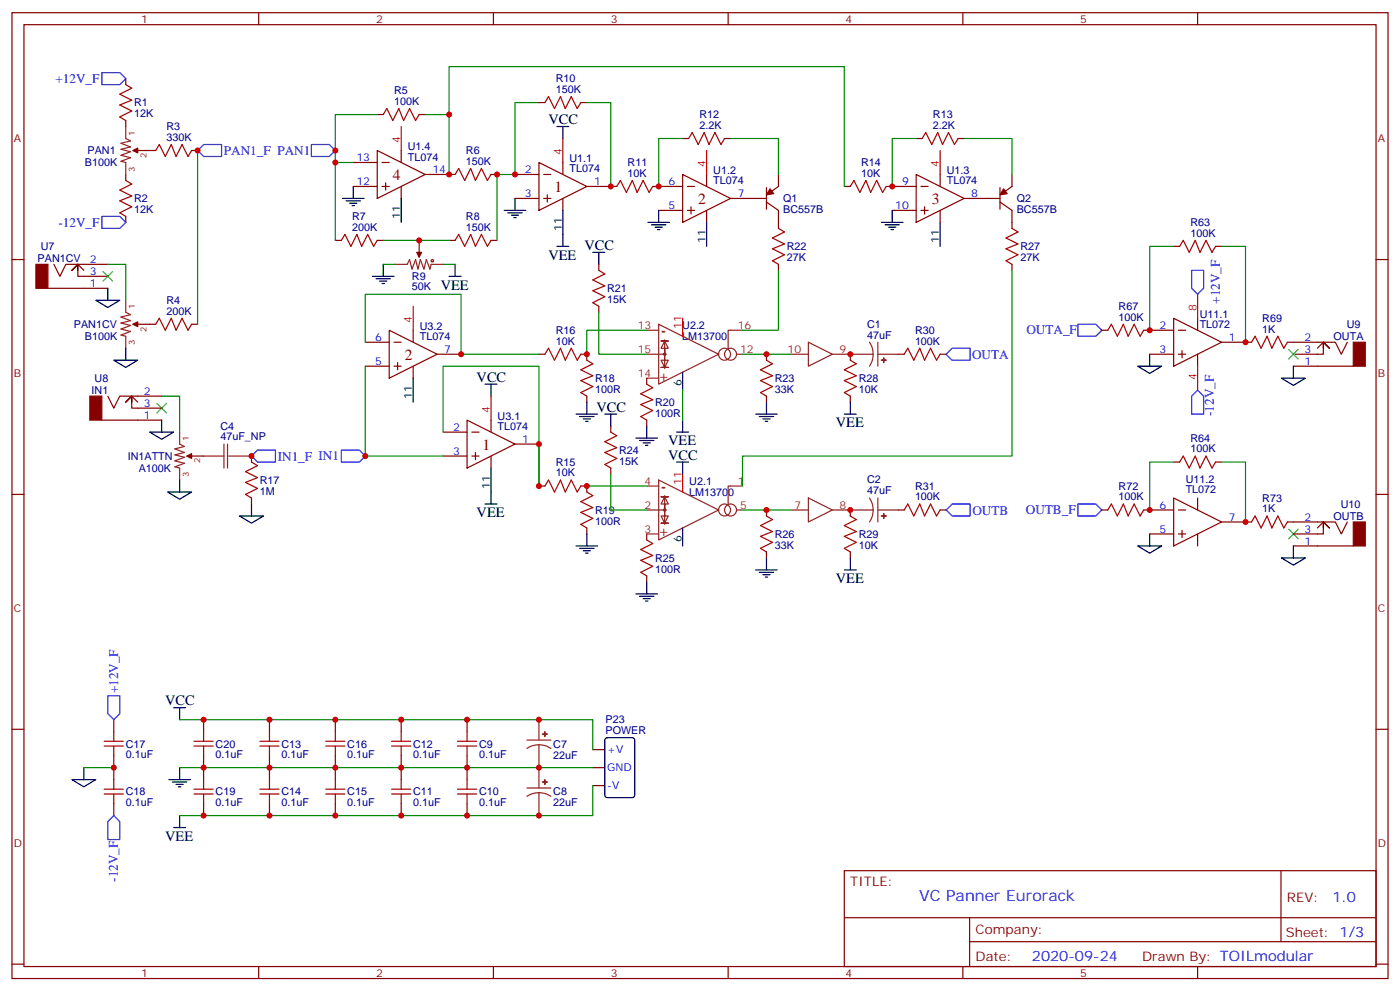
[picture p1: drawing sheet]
<svg xmlns="http://www.w3.org/2000/svg" width="412mm" height="292mm" viewBox="0 0 412 292" stroke-linecap="round" stroke-linejoin="round" font-family="sans-serif">
<g fill="none" stroke="#870000" stroke-width=".35">
<path d="M3.5 3.7h405.4v284.4h-405.4zM7.1 7.3h398.2v277.3h-398.2zM76.2 3.7v3.6M145.3 3.7v3.6M214.5 3.7v3.6M283.6 3.7v3.6M352.8 3.7v3.6M37 23.1v1.8M37 35.5v1.8M111.1 33.7h1.8M123.5 33.7h1.7M158.7 30.2h1.8"/>
<path d="M171.1 30.2h1.8M37 51.4v1.7M40.6 44.3h5.3M56.4 44.3h1.8M104.1 54.9h7M104.1 47.8h7M111.1 44.3l14.1 7.1-14.1 7zM112.5 54.9h2.2M112.5 47.8h2.2M113.6 53.8v2.2M118.2 44.3v3.5M118.2 54.9v3.5"/>
<path d="M125.2 51.4h8.9M144.6 51.4h1.8M151.7 51.4h7M151.7 58.4h7M158.7 47.8l14.2 7.1-14.2 7zM160.2 51.4h2.1M160.2 58.4h2.1M161.2 57.4v2.1M165.8 47.8v3.6M165.8 58.4v3.5M172.9 54.9h8.8M192.3 54.9h8.8"/>
<path d="M201.1 51.4l14.1 7-14.1 7.1zM201.1 40.8h1.7M202.5 54.9h2.1M208.1 51.4v3.5M213.4 40.8h1.8M215.2 58.4h10.6M225.8 59.5l3.5 2.4v5.3M225.8 55.2v6.4M229.3 51.4v3.5l-2.5 1.8M248.7 54.9h1.8M261.1 54.9h8.8M269.9 51.4l14.1 7-14.1 7.1z"/>
<path d="M269.9 40.8h1.7M271.3 54.9h2.1M276.9 51.4v3.5M282.2 40.8h1.8M284 58.4h10.6M294.6 59.5l3.5 2.4v5.3M294.6 55.2v6.4M298.1 51.4v3.5l-2.5 1.8M3.5 76.4h3.6M15.9 77.8l1.7 3.6 1.8-3.6h12.3M24.7 79.6l-1.8-1.8-1.7 1.8 1.7-1.8v3.6h8.8M37 63.7v1.8"/>
<path d="M98.8 70.8h1.7M111.1 70.8h1.8M123.5 70.8v3.5M132.3 70.8h1.8M144.6 70.8h1.8M176.4 77.8v1.8M194 61.9h7.1M202.5 61.9h2.1M203.6 60.9v2.1M208.1 61.9v3.6M229.3 77.8v1.8M262.8 61.9h7.1"/>
<path d="M271.3 61.9h2.1M272.3 60.9v2.1M276.9 61.9v3.6M298.1 77.8v1.8M345.7 72.5h1.8M358.1 72.5h1.7M405.3 76.4h3.6M14.1 84.9h17.6M40.6 95.5h5.3M56.4 95.5h1.8M114.7 97.2l14.1 7.1-14.1 7zM121.7 97.2v3.6"/>
<path d="M176.4 90.2v1.7M324.6 97.2h1.7M336.9 97.2h8.8M345.7 93.7l14.1 7.1-14.1 7zM347.1 97.2h2.1M352.8 93.7v3.5M31.7 116.6l1.8 3.6 1.8-3.6h12.3M40.6 118.4l-1.8-1.8-1.8 1.8 1.8-1.8v3.6h8.8M107.6 100.8h7.1M107.6 107.8h7.1M116.1 100.8h2.1M116.1 107.8h2.1"/>
<path d="M117.1 106.8v2.1M121.7 107.8v3.5M128.8 104.3h7M158.7 104.3h1.8M171.1 104.3h1.8v1.7M172.9 116.6v1.8M190.5 111.3v1.8M225.8 104.3v1.7M225.8 116.6v1.8M250.5 104.3v1.7M250.5 116.6v1.8M264.6 104.3h1.7"/>
<path d="M276.9 104.3h1.8M338.7 104.3h7M347.1 104.3h2.1M348.2 103.2v2.1M352.8 104.3v3.5M359.8 100.8h8.9M379.2 100.8h14.1l1.8 3.5 1.8-3.5M381 107.8h17.6M388.1 102.5l1.7-1.7 1.8 1.7-1.8-1.7v3.5h-8.8M30 123.7h17.6M56.4 134.3h3.6M74.1 134.3v1.7"/>
<path d="M130.5 127.2h7.1M130.5 134.3h7.1M137.6 123.7l14.1 7-14.1 7.1zM139 127.2h2.1M139 134.3h2.1M140.1 133.2v2.1M144.6 123.7v3.5M144.6 134.3v3.5M151.7 130.7h7M179.9 125.4v1.8M179.9 137.8v1.8M190.5 123.7v1.7"/>
<path d="M345.7 136h1.8M358.1 136h1.7M3.5 145.6h3.6M74.1 146.6v1.8M158.7 143.1h1.8M171.1 143.1h1.8v1.8M172.9 155.4v1.8M190.5 157.2v1.8M225.8 150.1v1.8M250.5 150.1v1.8M264.6 150.1h1.7M276.9 150.1h1.8"/>
<path d="M324.6 150.1h1.7M336.9 150.1h8.8M338.7 157.2h7M345.7 146.6l14.1 7.1-14.1 7zM347.1 150.1h2.1M347.1 157.2h2.1M348.2 156.1v2.2M352.8 146.6v3.5M352.8 157.2v3.5M359.8 153.7h8.9M379.2 153.7h14.1l1.8 3.5 1.8-3.5M388.1 155.4l1.7-1.7 1.8 1.7-1.8-1.7v3.5h-8.8"/>
<path d="M405.3 145.6h3.6M190.5 169.5v1.8M225.8 162.5v1.8M250.5 162.5v1.8M381 160.7h17.6M3.5 214.7h3.6M33.5 211.9v3.5M60 211.9v3.5M79.4 211.9v3.5M98.8 211.9v3.5M118.2 211.9v3.5M137.6 211.9v3.5"/>
<path d="M405.3 214.7h3.6M33.5 222.5v7M33.5 236.6v3.5M60 222.5v7M60 236.6v3.5M79.4 222.5v7M79.4 236.6v3.5M98.8 222.5v7M98.8 236.6v3.5M118.2 222.5v7M118.2 236.6v3.5M137.6 222.5v7"/>
<path d="M137.6 236.6v3.5M174.6 220.7h3.6M174.6 226h3.6M174.6 231.3h3.6M248.7 256.3h156.6v28.3h-156.6zM377.3 256.4v20.8M248.7 270.2h156.5M285.6 277.2h119.6M285.6 270.2v14.1M3.5 283.8h3.6M76.2 284.6v3.5M145.3 284.6v3.5"/>
<path d="M214.5 284.6v3.5M283.6 284.6v3.5M352.8 284.6v3.5M405.3 283.8h3.6"/>
</g>
<g fill="none" stroke="#a10000" stroke-width=".35">
<path d="M37 24.9l1.8 1.1-3.5 1.7 3.5 1.8-3.5 1.4 3.5 1.8-3.5 1.7 1.7 1.1M112.9 33.7l1-1.7 1.8 3.5 1.8-3.5 1.4 3.5 1.7-3.5 1.8 3.5 1.1-1.8M160.5 30.2l1.1-1.8 1.7 3.6 1.8-3.6 1.4 3.6 1.8-3.6 1.7 3.6 1.1-1.8M37 53.1l1.8 1.1-3.5 1.8 3.5 1.7-3.5 1.4 3.5 1.8-3.5 1.8 1.7 1M45.9 44.3l1-1.8 1.8 3.6 1.7-3.6 1.5 3.6 1.7-3.6 1.8 3.6 1-1.8M134.1 51.4l1-1.8 1.8 3.5 1.7-3.5 1.5 3.5 1.7-3.5 1.8 3.5 1-1.7M181.7 54.9l1-1.8 1.8 3.6 1.8-3.6 1.4 3.6 1.7-3.6 1.8 3.6 1.1-1.8M202.8 40.8l1.1-1.8 1.8 3.5 1.7-3.5 1.4 3.5 1.8-3.5 1.8 3.5 1-1.7M250.5 54.9l1-1.8 1.8 3.6 1.8-3.6 1.4 3.6 1.7-3.6 1.8 3.6 1.1-1.8M271.6 40.8l1.1-1.8 1.8 3.5 1.7-3.5 1.4 3.5 1.8-3.5 1.8 3.5 1-1.7M100.5 70.8l1.1-1.8 1.8 3.5 1.7-3.5 1.4 3.5 1.8-3.5 1.8 3.5 1-1.7M134.1 70.8l1-1.8 1.8 3.5 1.7-3.5 1.5 3.5 1.7-3.5 1.8 3.5 1-1.7"/>
<path d="M176.4 79.6l1.8 1-3.6 1.8 3.6 1.8-3.6 1.4 3.6 1.7-3.6 1.8 1.8 1.1M229.3 67.2l1.8 1.1-3.6 1.8 3.6 1.7-3.6 1.4 3.6 1.8-3.6 1.8 1.8 1M298.1 67.2l1.8 1.1-3.6 1.8 3.6 1.7-3.6 1.4 3.6 1.8-3.6 1.8 1.8 1M347.5 72.5l1-1.7 1.8 3.5 1.8-3.5 1.4 3.5 1.7-3.5 1.8 3.5 1.1-1.8M45.9 95.5l1-1.8 1.8 3.5 1.7-3.5 1.5 3.5 1.7-3.5 1.8 3.5 1-1.7M326.3 97.2l1.1-1.7 1.7 3.5 1.8-3.5 1.4 3.5 1.8-3.5 1.7 3.5 1.1-1.8M160.5 104.3l1.1-1.8 1.7 3.5 1.8-3.5 1.4 3.5 1.8-3.5 1.7 3.5 1.1-1.7M172.9 106l1.7 1.1-3.5 1.8 3.5 1.7-3.5 1.4 3.5 1.8-3.5 1.8 1.8 1M190.5 113.1l1.8 1.1-3.6 1.7 3.6 1.8-3.6 1.4 3.6 1.8-3.6 1.7 1.8 1.1M225.8 106l1.7 1.1-3.5 1.8 3.5 1.7-3.5 1.4 3.5 1.8-3.5 1.8 1.8 1M250.5 106l1.7 1.1-3.5 1.8 3.5 1.7-3.5 1.4 3.5 1.8-3.5 1.8 1.8 1M266.3 104.3l1.1-1.8 1.8 3.5 1.7-3.5 1.4 3.5 1.8-3.5 1.8 3.5 1-1.7"/>
<path d="M368.7 100.8l1-1.8 1.8 3.5 1.7-3.5 1.4 3.5 1.8-3.5 1.8 3.5 1-1.7M74.1 136l1.7 1.1-3.5 1.8 3.5 1.7-3.5 1.4 3.5 1.8-3.5 1.8 1.8 1M179.9 127.2l1.8 1.1-3.5 1.7 3.5 1.8-3.5 1.4 3.5 1.8-3.5 1.7 1.7 1.1M347.5 136l1-1.7 1.8 3.5 1.8-3.5 1.4 3.5 1.7-3.5 1.8 3.5 1.1-1.8M160.5 143.1l1.1-1.8 1.7 3.6 1.8-3.6 1.4 3.6 1.8-3.6 1.7 3.6 1.1-1.8M172.9 144.9l1.7 1-3.5 1.8 3.5 1.7-3.5 1.4 3.5 1.8-3.5 1.8 1.8 1M190.5 159l1.8 1-3.6 1.8 3.6 1.7-3.6 1.5 3.6 1.7-3.6 1.8 1.8 1M225.8 151.9l1.7 1.1-3.5 1.7 3.5 1.8-3.5 1.4 3.5 1.8-3.5 1.7 1.8 1.1M250.5 151.9l1.7 1.1-3.5 1.7 3.5 1.8-3.5 1.4 3.5 1.8-3.5 1.7 1.8 1.1M266.3 150.1l1.1-1.7 1.8 3.5 1.7-3.5 1.4 3.5 1.8-3.5 1.8 3.5 1-1.8M326.3 150.1l1.1-1.7 1.7 3.5 1.8-3.5 1.4 3.5 1.8-3.5 1.7 3.5 1.1-1.8M368.7 153.7l1-1.8 1.8 3.5 1.7-3.5 1.4 3.5 1.8-3.5 1.8 3.5 1-1.7"/>
<path d="M30.7 218.2h5.6M30.7 219.6h5.6M33.5 215.4v2.8M33.5 219.6v2.9M57.1 218.2h5.7M57.1 219.6h5.7M60 215.4v2.8M60 219.6v2.9M76.6 218.2h5.6M76.6 219.6h5.6M79.4 215.4v2.8M79.4 219.6v2.9"/>
<path d="M96 218.2h5.6M96 219.6h5.6M98.8 215.4v2.8M98.8 219.6v2.9M115.4 218.2h5.6M115.4 219.6h5.6M118.2 215.4v2.8M118.2 219.6v2.9M134.8 218.2h5.6M134.8 219.6h5.6M137.6 215.4v2.8M137.6 219.6v2.9"/>
<path d="M30.7 232.3h5.6M30.7 233.8h5.6M33.5 229.5v2.8M33.5 233.8v2.8M57.1 232.3h5.7M57.1 233.8h5.7M60 229.5v2.8M60 233.8v2.8M76.6 232.3h5.6M76.6 233.8h5.6M79.4 229.5v2.8M79.4 233.8v2.8"/>
<path d="M96 232.3h5.6M96 233.8h5.6M98.8 229.5v2.8M98.8 233.8v2.8M115.4 232.3h5.6M115.4 233.8h5.6M118.2 229.5v2.8M118.2 233.8v2.8M134.8 232.3h5.6M134.8 233.8h5.6M137.6 229.5v2.8M137.6 233.8v2.8"/>
<circle cx="127.4" cy="76.8" r=".35"/>
</g>
<path d="M118.2 37.3v7M165.8 40.8v7M208.1 44.3v7.1M276.9 44.3v7.1M121.7 90.2v7M201.1 93.7v5.3M352.8 86.6v7.1M144.6 116.6v7.1M352.8 107.8v7.1M201.1 139.6v5.3" fill="none" stroke="#f00" stroke-width=".35"/>
<g fill="none" stroke="#000" stroke-width=".35">
<path d="M164 37.3h3.6M165.8 37.3v3.5M100.9 58.4h6.3M102 59.1h4.2M103 59.8h2.1M104.1 54.9v3.5M118.2 58.4v7.1M151.7 58.4v3.5M22.9 77.8v1.8M103.7 60.5h.7M112.9 77.8v3.6M134.1 77.8v3.6"/>
<path d="M148.5 61.9h6.4M149.6 62.7h4.2M150.6 63.4h2.2M151.3 64.1h.7M164 72.5h3.6M165.8 61.9v10.6M174.6 74.3h3.6M176.4 74.3v3.5M190.9 65.5h6.3M191.9 66.2h4.2M193 66.9h2.1M193.7 67.6h.7"/>
<path d="M194 61.9v3.6M208.1 65.5v7M259.6 65.5h6.4M260.7 66.2h4.2M261.8 66.9h2.1M262.5 67.6h.7M262.8 61.9v3.6M276.9 65.5v7M28.2 88.4h7.1l-3.6 2.1zM31.7 84.9v3.5M109.7 81.4h6.4M110.8 82.1h4.2"/>
<path d="M111.8 82.8h2.1M112.5 83.5h.7M132.3 81.4h3.5M33.5 106h7.1l-3.6 2.2zM37 102.5v3.5M38.8 116.6v1.8M121.7 111.3v7.1M142.9 113.1h3.5M144.6 113.1v3.5M172.9 118.4v3.5M201.1 109.6v5.3M225.8 118.4v3.5"/>
<path d="M250.5 118.4v3.5M335.1 107.8h7.1l-3.5 2.1zM338.7 104.3v3.5M377.5 111.3h7l-3.5 2.2zM381 107.8v3.5M389.8 100.8v1.7M44.1 127.2h7.1l-3.6 2.1zM47.6 123.7v3.5M144.6 137.8v10.6M169.7 121.9h6.3M170.7 122.6h4.3M171.8 123.3h2.1"/>
<path d="M172.5 124h.7M178.2 121.9h3.5M179.9 121.9v3.5M187.3 129h6.4M188.4 129.7h4.2M189.4 130.4h2.2M190.1 131.1h.8M190.5 125.4v3.6M199.3 136h3.5M199.3 127.2h3.5M201.1 123.7v3.5M201.1 136v3.6"/>
<path d="M222.6 121.9h6.4M223.7 122.6h4.2M224.7 123.3h2.1M225.4 124h.7M248.7 121.9h3.5M49.4 144.9h7l-3.5 2.1zM52.9 141.3v3.6M70.6 151.9h7l-3.5 2.1zM74.1 148.4v3.5M142.9 148.4h3.5M172.9 157.2v3.5M201.1 155.4v5.3"/>
<path d="M338.7 157.2v3.5M389.8 153.7v1.7M169.7 160.7h6.3M170.7 161.4h4.3M171.8 162.1h2.1M172.5 162.8h.7M187.3 174.8h6.4M188.4 175.5h4.2M189.4 176.2h2.2M190.1 177h.8M190.5 171.3v3.5M222.6 167.8h6.4"/>
<path d="M223.7 168.5h4.2M224.7 169.2h2.1M225.4 169.9h.7M225.8 164.3v3.5M248.7 167.8h3.5M250.5 164.3v3.5M335.1 160.7h7.1l-3.5 2.1zM377.5 164.3h7l-3.5 2.1zM381 160.7v3.6M51.2 208.4h3.5M52.9 208.4v3.5M178.4 217.4l.5-.2h7.4l.6 .4 .1 16.5-.5 .7h-7.6l-.7-.5v-16.4z"/>
<path d="M21.2 229.5h7l-3.5 2.1zM24.7 226v3.5M49.7 229.5h6.4M50.8 230.2h4.2M51.9 230.9h2.1M52.6 231.6h.7M52.9 226v3.5M51.2 243.6h3.5M52.9 240.1v3.5"/>
</g>
<g fill="none" stroke="#008700" stroke-width=".35">
<path d="M111.1 33.7h-12.3v37.1M125.2 33.7h7.1v17.7M132.3 33.7v-14.1h116.4v35.3M158.7 30.2h-7v21.2h-5.3v19.4M172.9 30.2h7v24.7M58.2 44.3v51.2M98.8 47.8h5.3M201.1 40.8h-7.1v14.1M215.2 40.8h14.1v10.6M269.9 40.8h-7.1v14.1M284 40.8h14.1v10.6M31.7 77.8h5.3v10.6"/>
<path d="M112.9 70.8h19.4M112.9 77.8h3.5M130.5 77.8h3.6M229.3 79.6v17.6h-10.6M298.1 79.6v54.7h-79.4v8.8M345.7 72.5h-7v24.7M359.8 72.5h7.1v28.3M176.4 91.9v12.4h14.1M190.5 97.2h-17.6v7.1M47.6 116.6h5.3v10.6M107.6 100.8v-14.2h28.2v17.7h22.9M107.6 107.8v26.5h22.9"/>
<path d="M201.1 114.9v8.8M218.7 104.3h14.1M130.5 127.2v-19.4h28.2v35.3v-12.4M179.9 139.6v10.5h10.6M345.7 136h-7v14.1M359.8 136h7.1v17.7M172.9 143.1h17.6M218.7 150.1h14.1M52.9 211.9h121.7v8.8M24.7 226h8.8M52.9 226h121.7M174.6 231.3v8.8h-121.7"/>
</g>
<g fill="#870000" stroke="#870000" stroke-width=".35">
<path d="M226.8 55.6l1.1 1.4-2.1 .4z"/>
<path d="M295.6 55.6l1.1 1.4-2.1 .4z"/>
<path d="M39.2 44.3l1.4-.7v1.4z"/>
<path d="M39.2 95.5l1.4-.7v1.4z"/>
<path d="M10.6 77.8h3.5v7.1h-3.5z"/>
<path d="M55 134.3l1.4-.7v1.4z"/>
<path d="M26.5 116.6h3.5v7.1h-3.5z"/>
<path d="M398.6 100.8h3.6v7h-3.6z"/>
<path d="M398.6 153.7h3.6v7h-3.6z"/>
<path d="M122.8 74.3h1.4l-.7 1.4z"/>
</g>
<g fill="#8c2424" stroke="#8c2424" stroke-width=".35">
<path d="M260.3 105.3v1.5z"/>
<path d="M259.6 106h1.5z"/>
<path d="M260.3 151.2v1.4z"/>
<path d="M259.6 151.9h1.5z"/>
<path d="M159.8 216.1h1.4z"/>
<path d="M160.5 215.4v1.4z"/>
<path d="M159.8 230.2l1.4 .1z"/>
<path d="M160.5 229.5v1.4z"/>
<circle cx="195.8" cy="150.1" r=".35"/>
<circle cx="195.8" cy="104.3" r=".35"/>
</g>
<g fill="none" stroke="#8c2424" stroke-width=".35">
<path d="M37 37.3v3.5l1.5 .7-2.9 .7 2.9 1.1-2.9 .7 2.9 .7-2.9 1 2.9 .7-2.9 1.1 1.4 .3v3.6M39.2 44.3h1.4M116.4 77.8h3.5l.7-1.4 .8 2.8 1-2.8 .7 2.8 .7-2.8 1.1 2.8 .7-2.8 1 2.8 .4-1.4h3.5M123.5 74.3v1.4M37 88.4v3.5l1.5 .7-2.9 .7 2.9 1.1-2.9 .7 2.9 .7-2.9 1.1 2.9 .7-2.9 1 1.4 .4v3.5M39.2 95.5h1.4M190.5 97.2h3.5M194 95.5l17.7 8.8-17.7 8.8zM218.7 97.2h-4.2v5.3M190.5 104.3h5.3v-1.8h-1.1l1.1-2.1h-1.1h2.1h-1l1 2.1h-1v3.5h1l-1 2.2h1h-2.1h1.1l-1.1-2.2h1.1M190.5 111.3h3.5M195.8 100v8.5"/>
<path d="M217 104.3h1.7M232.8 104.3h5.3M238.1 100.8l7.1 3.5-7.1 3.5zM245.2 104.3h12M256.1 100.8l.8 1.6 .3 1.9M257.2 104.3l-.3 1.8-.8 1.7M258.6 104.3h6M258.6 100.8v7M52.9 127.2v3.5l1.4 .7-2.8 .8 2.8 1-2.8 .7 2.8 .7-2.8 1.1 2.8 .7-2.8 1 1.4 .4v3.5M55 134.3h1.4M60 134.3h6M66 130.7v7.1"/>
<path d="M67 130.7v7.1M67.4 134.3h6.7M190.5 150.1h5.3v-1.7h-1.1l1.1-2.1h-1.1h2.1h-1l1 2.1h-1v3.5h1l-1 2.1h1h-2.1h1.1l-1.1-2.1h1.1M190.5 143.1h3.5M190.5 157.2h3.5M194 141.3l17.7 8.8-17.7 8.9zM195.8 145.9v8.5M217 150.1h1.7M218.7 143.1h-4.2v5.3M232.8 150.1h5.3M238.1 146.6l7.1 3.5-7.1 3.6zM245.2 150.1h12"/>
<path d="M256.1 146.6l.8 1.7 .3 1.8M257.2 150.1l-.3 1.9-.8 1.7M258.6 150.1h6M258.6 146.6v7.1M155.2 217.9h7.1M158.7 219.3l-1.8 .2-1.7 .8M158.7 219.3l1.9 .2 1.7 .8M158.7 211.9v6M158.7 219.3v12.7M155.2 232h7.1M158.7 233.4l-1.8 .2-1.7 .9M158.7 233.4l1.9 .2 1.7 .9"/>
<path d="M158.7 233.4v6.7"/>
<circle cx="213.4" cy="104.3" r="1.76"/>
<circle cx="215.2" cy="104.3" r="1.76"/>
<circle cx="213.4" cy="150.1" r="1.76"/>
<circle cx="215.2" cy="150.1" r="1.76"/>
</g>
<g fill="none" stroke="#00f" stroke-width=".35">
<path d="M30 21.4h5.3l1.7 1.7-1.7 1.8h-5.3zM58.2 44.3l1.8-1.8h5.3v3.6h-5.3zM91.7 42.5h5.3l1.8 1.8-1.8 1.8h-5.3zM30 63.7h5.3l1.7 1.8-1.7 1.7h-5.3zM351 79.6h3.5v5.3l-1.7 1.7-1.8-1.7zM317.5 95.5h5.3l1.8 1.7-1.8 1.8h-5.3zM278.7 104.3l1.8-1.8h5.3v3.5h-5.3zM351 116.6l1.8-1.7 1.7 1.7v5.3h-3.5zM74.1 134.3l1.7-1.8h5.3v3.5h-5.3zM100.5 132.5h5.3l1.8 1.8-1.8 1.7h-5.3zM278.7 150.1l1.8-1.7h5.3v3.5h-5.3zM317.5 148.4h5.3l1.8 1.7-1.8 1.8h-5.3z"/>
<path d="M31.7 204.8h3.6v5.3l-1.8 1.8-1.8-1.8zM33.5 240.1l1.8 1.8v5.3h-3.6v-5.3z"/>
</g>
<path d="M30.3 79.9l2.9 2.9M33.2 79.9l-2.9 2.9M46.2 118.7l2.8 2.9M49 118.7l-2.8 2.9M379.6 102.9l2.8 2.8M382.4 102.9l-2.8 2.8M379.6 155.8l2.8 2.8M382.4 155.8l-2.8 2.8" fill="none" stroke="#3c3" stroke-width=".35"/>
<g fill="#c00">
<circle cx="132.3" cy="51.4" r=".88"/>
<circle cx="146.4" cy="51.4" r=".88"/>
<circle cx="151.7" cy="51.4" r=".88"/>
<circle cx="179.9" cy="54.9" r=".88"/>
<circle cx="194" cy="54.9" r=".88"/>
<circle cx="132.3" cy="33.7" r=".88"/>
<circle cx="158.8" cy="130.7" r=".88"/>
<circle cx="135.8" cy="104.3" r=".88"/>
<circle cx="172.9" cy="104.3" r=".88"/>
<circle cx="225.8" cy="104.3" r=".88"/>
<circle cx="158.8" cy="143.1" r=".88"/>
<circle cx="172.9" cy="143.1" r=".88"/>
<circle cx="225.8" cy="150.1" r=".88"/>
<circle cx="250.5" cy="150.1" r=".88"/>
<circle cx="250.5" cy="104.3" r=".88"/>
<circle cx="158.8" cy="211.9" r=".88"/>
<circle cx="137.6" cy="211.9" r=".88"/>
<circle cx="118.2" cy="211.9" r=".88"/>
<circle cx="79.4" cy="211.9" r=".88"/>
<circle cx="98.8" cy="211.9" r=".88"/>
<circle cx="60" cy="211.9" r=".88"/>
<circle cx="158.8" cy="240.1" r=".88"/>
<circle cx="137.6" cy="240.1" r=".88"/>
<circle cx="118.2" cy="240.1" r=".88"/>
<circle cx="79.4" cy="240.1" r=".88"/>
<circle cx="98.8" cy="240.1" r=".88"/>
<circle cx="60" cy="240.1" r=".88"/>
<circle cx="158.8" cy="226" r=".88"/>
<circle cx="137.6" cy="226" r=".88"/>
<circle cx="118.2" cy="226" r=".88"/>
<circle cx="79.4" cy="226" r=".88"/>
<circle cx="98.8" cy="226" r=".88"/>
<circle cx="60" cy="226" r=".88"/>
<circle cx="123.5" cy="70.8" r=".88"/>
<circle cx="58.2" cy="44.3" r=".88"/>
<circle cx="98.8" cy="44.3" r=".88"/>
<circle cx="107.6" cy="134.3" r=".88"/>
<circle cx="74.1" cy="134.3" r=".88"/>
<circle cx="262.8" cy="54.9" r=".88"/>
<circle cx="33.5" cy="226" r=".88"/>
<circle cx="98.8" cy="47.8" r=".88"/>
<circle cx="366.9" cy="100.8" r=".88"/>
<circle cx="338.7" cy="97.2" r=".88"/>
<circle cx="338.7" cy="150.1" r=".88"/>
<circle cx="366.9" cy="153.7" r=".88"/>
</g>
<g font-size="4.6" fill="#800">
<text x="115.7" y="53.1">4</text>
<text x="163.3" y="56.7">1</text>
<text x="205.7" y="60.2">2</text>
<text x="274.5" y="60.2">3</text>
<text x="119.2" y="106">2</text>
<text x="142.2" y="132.5">1</text>
</g>
<text font-size="4.6" fill="#00f" x="270.8" y="265.4">VC Panner Eurorack</text>
<g font-size="4.2">
<text x="161.6" y="36.5">VCC</text>
<text x="161.6" y="76.4">VEE</text>
<text x="172.2" y="73.6">VCC</text>
<text x="129.8" y="85.2">VEE</text>
<text x="140.4" y="112.4">VCC</text>
<text x="175.7" y="121.2">VCC</text>
<text x="246.2" y="125.8">VEE</text>
<text x="196.8" y="131.1">VEE</text>
<text x="196.8" y="135.3">VCC</text>
<text x="140.4" y="152.3">VEE</text>
<text x="246.2" y="171.7">VEE</text>
<text x="48.7" y="207.6">VCC</text>
<text x="48.7" y="247.5">VEE</text>
</g>
<g font-size="4.2" fill="#8d2323">
<text x="194.7" y="98.6">-</text>
<text x="194.4" y="112">+</text>
<text x="194.7" y="144.5">-</text>
<text x="194.4" y="157.9">+</text>
</g>
<g font-size="4.2" fill="#00f">
<text x="392.5" y="265.6">1.0</text>
<text x="304" y="283">2020-09-24</text>
</g>
<g font-size="3.9" fill="#00f">
<text x="16.4" y="24.4">+12V_F</text>
<text x="66" y="45.6">PAN1_F PAN1</text>
<text x="17.3" y="66.7">-12V_F</text>
<text x="359.3" y="89.4" transform="rotate(-90 359.3 89.4)">+12V_F</text>
<text x="302.4" y="98.4">OUTA_F</text>
<text x="286.3" y="105.7">OUTA</text>
<text x="357.6" y="122.5" transform="rotate(-90 357.6 122.5)">-12V_F</text>
<text x="81.8" y="135.6">IN1_F IN1</text>
<text x="286.5" y="151.5">OUTB</text>
<text x="302.2" y="151.3">OUTB_F</text>
<text x="34.8" y="204.1" transform="rotate(-90 34.8 204.1)">+12V_F</text>
<text x="34.7" y="259.6" transform="rotate(-90 34.7 259.6)">-12V_F</text>
</g>
<g font-size="3.9" fill="#800">
<text x="250.5" y="260.9">TITLE:</text>
<text x="379.1" y="265.6">REV:</text>
<text x="287.4" y="275.1">Company:</text>
<text x="378.7" y="275.7">Sheet: 1/3</text>
<text x="287.4" y="282.8">Date:</text>
<text x="336.4" y="282.9">Drawn By: TOILmodular</text>
</g>
<g font-size="3.2" fill="#800">
<text x="41.6" y="6.7">1</text>
<text x="110.8" y="6.7">2</text>
<text x="179.9" y="6.7">3</text>
<text x="249.1" y="6.7">4</text>
<text x="318.2" y="6.7">5</text>
<text x="4.1" y="41.8">A</text>
<text x="405.9" y="41.8">A</text>
<text x="4.1" y="111">B</text>
<text x="405.9" y="111">B</text>
<text x="4.1" y="180.1">C</text>
<text x="405.9" y="180.1">C</text>
<text x="4.1" y="249.3">D</text>
<text x="405.9" y="249.3">D</text>
<text x="41.6" y="287.5">1</text>
<text x="110.8" y="287.5">2</text>
<text x="179.9" y="287.5">3</text>
<text x="249.1" y="287.5">4</text>
<text x="318.2" y="287.5">5</text>
</g>
<g font-size="3.2" fill="#000080">
<text x="116.1" y="27.7">R5</text>
<text x="163.7" y="27.4">150K</text>
<text x="163.7" y="24.2">R10</text>
<text x="39.5" y="34.6">12K</text>
<text x="39.5" y="31.3">R1</text>
<text x="116.1" y="30.9">100K</text>
<text x="206" y="34.8">R12</text>
<text x="274.8" y="34.8">R13</text>
<text x="49" y="41.5">330K</text>
<text x="49" y="38.3">R3</text>
<text x="206" y="38">2.2K</text>
<text x="274.8" y="38">2.2K</text>
<text x="25.8" y="45.4">PAN1</text>
<text x="120.1" y="47.3">TL074</text>
<text x="120.1" y="44.1">U1.4</text>
<text x="137.2" y="45.4">R6</text>
<text x="167.8" y="47.5">U1.1</text>
<text x="25" y="49">B100K</text>
<text x="137.2" y="48.5">150K</text>
<text x="167.8" y="50.8">TL074</text>
<text x="184.9" y="52.1">10K</text>
<text x="184.9" y="48.9">R11</text>
<text x="210.1" y="51.1">U1.2</text>
<text x="253.7" y="52.1">10K</text>
<text x="253.7" y="48.9">R14</text>
<text x="278.9" y="51.1">U1.3</text>
<text x="39.5" y="59.6">R2</text>
<text x="210.1" y="54.3">TL074</text>
<text x="230.7" y="59.6">Q1</text>
<text x="278.9" y="54.3">TL074</text>
<text x="299.5" y="59.6">Q2</text>
<text x="39.5" y="62.8">12K</text>
<text x="103.7" y="64.8">R7</text>
<text x="137.2" y="64.8">R8</text>
<text x="230.7" y="62.7">BC557B</text>
<text x="299.5" y="62.7">BC557B</text>
<text x="103.7" y="67.9">200K</text>
<text x="137.2" y="67.9">150K</text>
<text x="350.7" y="69.7">100K</text>
<text x="350.7" y="66.5">R63</text>
<text x="11.1" y="77.2">PAN1CV</text>
<text x="12" y="73.7">U7</text>
<text x="231.8" y="76.9">27K</text>
<text x="231.8" y="73.7">R22</text>
<text x="300.6" y="76.9">27K</text>
<text x="300.6" y="73.7">R27</text>
<text x="121.4" y="82.3">R9</text>
<text x="49" y="89.5">R4</text>
<text x="121.4" y="85.4">50K</text>
<text x="178.9" y="89.2">15K</text>
<text x="178.9" y="86">R21</text>
<text x="49" y="92.6">200K</text>
<text x="329.5" y="94.4">100K</text>
<text x="329.5" y="91.2">R67</text>
<text x="353.4" y="93.5">U11.1</text>
<text x="371.8" y="94.8">R69</text>
<text x="21.8" y="96.6">PAN1CV</text>
<text x="25" y="100.1">B100K</text>
<text x="123.7" y="100.2">TL074</text>
<text x="123.7" y="97">U3.2</text>
<text x="163.7" y="101.5">10K</text>
<text x="163.7" y="98.3">R16</text>
<text x="201" y="100.1">LM13700</text>
<text x="201" y="96.9">U2.2</text>
<text x="255.4" y="99.7">47uF</text>
<text x="255.4" y="96.5">C1</text>
<text x="269.5" y="101.5">100K</text>
<text x="269.5" y="98.3">R30</text>
<text x="353.4" y="96.6">TL072</text>
<text x="371.8" y="97.9">1K</text>
<text x="392.8" y="100.2">OUTA</text>
<text x="396.7" y="96.6">U9</text>
<text x="27.9" y="112.5">U8</text>
<text x="175.3" y="112.5">R18</text>
<text x="228.2" y="112.5">R23</text>
<text x="252.9" y="112.5">R28</text>
<text x="27" y="116">IN1</text>
<text x="175.3" y="115.7">100R</text>
<text x="193" y="119.5">R20</text>
<text x="228.2" y="115.7">33K</text>
<text x="252.9" y="115.7">10K</text>
<text x="146.6" y="123.5">U3.1</text>
<text x="193" y="122.7">100R</text>
<text x="64.9" y="129.7">47uF_NP</text>
<text x="64.9" y="126.5">C4</text>
<text x="146.6" y="126.6">TL074</text>
<text x="350.7" y="130">R64</text>
<text x="37.6" y="135.4">IN1ATTN</text>
<text x="163.7" y="137.1">R15</text>
<text x="182.4" y="136.8">15K</text>
<text x="182.4" y="133.6">R24</text>
<text x="350.7" y="133.2">100K</text>
<text x="40.9" y="138.9">A100K</text>
<text x="76.6" y="142.5">R17</text>
<text x="163.7" y="140.3">10K</text>
<text x="203" y="142.8">U2.1</text>
<text x="255.4" y="142.3">C2</text>
<text x="349.3" y="142.2">U11.2</text>
<text x="76.6" y="145.6">1M</text>
<text x="203" y="146">LM13700</text>
<text x="255.4" y="145.6">47uF</text>
<text x="269.5" y="147.3">100K</text>
<text x="269.5" y="144.1">R31</text>
<text x="329.5" y="147.3">100K</text>
<text x="329.5" y="144.1">R72</text>
<text x="349.3" y="145.3">TL072</text>
<text x="371.8" y="147.7">R73</text>
<text x="394.9" y="149.6">U10</text>
<text x="175.3" y="154.5">100R</text>
<text x="175.3" y="151.3">R19</text>
<text x="371.8" y="150.8">1K</text>
<text x="392.8" y="153.1">OUTB</text>
<text x="228.2" y="161.5">33K</text>
<text x="228.2" y="158.3">R26</text>
<text x="252.9" y="161.5">10K</text>
<text x="252.9" y="158.3">R29</text>
<text x="193" y="165.4">R25</text>
<text x="193" y="168.6">100R</text>
<text x="178.4" y="213">P23</text>
<text x="37" y="220.1">C17</text>
<text x="63.5" y="220.1">C20</text>
<text x="82.9" y="220.1">C13</text>
<text x="102.3" y="220.1">C16</text>
<text x="121.7" y="220.1">C12</text>
<text x="141.1" y="220.1">C9</text>
<text x="163" y="220.1">C7</text>
<text x="178.4" y="216.1">POWER</text>
<text x="37" y="223.3">0.1uF</text>
<text x="63.5" y="223.3">0.1uF</text>
<text x="82.9" y="223.3">0.1uF</text>
<text x="102.3" y="223.3">0.1uF</text>
<text x="121.7" y="223.3">0.1uF</text>
<text x="141.1" y="223.3">0.1uF</text>
<text x="163" y="223.3">22uF</text>
<text x="37" y="237.4">0.1uF</text>
<text x="37" y="234.2">C18</text>
<text x="63.5" y="237.4">0.1uF</text>
<text x="63.5" y="234.2">C19</text>
<text x="82.9" y="237.4">0.1uF</text>
<text x="82.9" y="234.2">C14</text>
<text x="102.3" y="237.4">0.1uF</text>
<text x="102.3" y="234.2">C15</text>
<text x="121.7" y="237.4">0.1uF</text>
<text x="121.7" y="234.2">C11</text>
<text x="141.1" y="237.4">0.1uF</text>
<text x="141.1" y="234.2">C10</text>
<text x="163" y="237.4">22uF</text>
<text x="163" y="234.2">C8</text>
</g>
<g font-size="3.2" fill="#00f">
<text x="105" y="47.5">13</text>
<text x="127.4" y="51">14</text>
<text x="154.6" y="51">2</text>
<text x="105" y="54.5">12</text>
<text x="154.6" y="58.1">3</text>
<text x="175" y="54.5">1</text>
<text x="196.9" y="54.5">6</text>
<text x="217.3" y="58.1">7</text>
<text x="265.7" y="54.5">9</text>
<text x="286.1" y="58.1">8</text>
<text x="196.9" y="61.6">5</text>
<text x="263.7" y="61.6">10</text>
<text x="26.5" y="77.5">2</text>
<text x="26.5" y="81">3</text>
<text x="26.5" y="84.5">1</text>
<text x="110.5" y="100.4">6</text>
<text x="341.6" y="96.9">2</text>
<text x="361.9" y="100.4">1</text>
<text x="384.3" y="100.4">2</text>
<text x="110.5" y="107.5">5</text>
<text x="130.9" y="103.9">7</text>
<text x="341.6" y="103.9">3</text>
<text x="384.3" y="107.5">1</text>
<text x="384.3" y="103.9">3</text>
<text x="42.3" y="116.3">2</text>
<text x="42.3" y="119.8">3</text>
<text x="42.3" y="123.3">1</text>
<text x="133.5" y="126.9">2</text>
<text x="153.8" y="130.4">1</text>
<text x="133.5" y="133.9">3</text>
<text x="341.6" y="149.8">6</text>
<text x="361.9" y="153.3">7</text>
<text x="384.3" y="153.3">2</text>
<text x="341.6" y="156.8">5</text>
<text x="384.3" y="160.4">1</text>
<text x="384.3" y="156.8">3</text>
<text x="178.9" y="221.8">+V</text>
<text x="178.9" y="227">GND</text>
<text x="178.9" y="232.3">-V</text>
</g>
<g font-size="3.2" fill="#f00">
<text x="117.8" y="42.2" transform="rotate(-90 117.8 42.2)">4</text>
<text x="165.5" y="45.7" transform="rotate(-90 165.5 45.7)">4</text>
<text x="207.8" y="49.2" transform="rotate(-90 207.8 49.2)">4</text>
<text x="276.6" y="49.2" transform="rotate(-90 276.6 49.2)">4</text>
<text x="121.4" y="95.1" transform="rotate(-90 121.4 95.1)">4</text>
<text x="352.4" y="91.6" transform="rotate(-90 352.4 91.6)">8</text>
<text x="200.7" y="96.9" transform="rotate(-90 200.7 96.9)">11</text>
<text x="352.4" y="111.9" transform="rotate(-90 352.4 111.9)">4</text>
<text x="144.3" y="121.6" transform="rotate(-90 144.3 121.6)">4</text>
<text x="200.7" y="142.7" transform="rotate(-90 200.7 142.7)">11</text>
</g>
<g font-size="3.2">
<text x="117.8" y="64.6" transform="rotate(-90 117.8 64.6)">11</text>
<text x="165.5" y="68.1" transform="rotate(-90 165.5 68.1)">11</text>
<text x="207.8" y="71.6" transform="rotate(-90 207.8 71.6)">11</text>
<text x="276.6" y="71.6" transform="rotate(-90 276.6 71.6)">11</text>
<text x="200.7" y="113.7" transform="rotate(-90 200.7 113.7)">6</text>
<text x="121.4" y="117.5" transform="rotate(-90 121.4 117.5)">11</text>
<text x="144.3" y="143.9" transform="rotate(-90 144.3 143.9)">11</text>
<text x="200.7" y="159.6" transform="rotate(-90 200.7 159.6)">6</text>
</g>
<g font-size="3.2" fill="#8d2323">
<text x="187.9" y="96.9">13</text>
<text x="217.3" y="96.9">16</text>
<text x="187.9" y="103.9">15</text>
<text x="218" y="103.9">12</text>
<text x="232" y="103.9">10</text>
<text x="247.3" y="103.9">9</text>
<text x="187.9" y="111">14</text>
<text x="189.9" y="142.7">4</text>
<text x="217.3" y="142.7">1</text>
<text x="189.9" y="149.8">2</text>
<text x="218" y="149.8">5</text>
<text x="234" y="149.8">7</text>
<text x="247.3" y="149.8">8</text>
<text x="189.9" y="156.8">3</text>
</g>
<g font-size="2.5" fill="#800">
<text x="39.8" y="40" transform="rotate(-90 39.8 40)">1</text>
<text x="43.1" y="46.5" transform="rotate(-90 43.1 46.5)">2</text>
<text x="39.8" y="50.5" transform="rotate(-90 39.8 50.5)">3</text>
<text x="39.8" y="91.1" transform="rotate(-90 39.8 91.1)">1</text>
<text x="39.8" y="101.7" transform="rotate(-90 39.8 101.7)">3</text>
<text x="43.1" y="97.6" transform="rotate(-90 43.1 97.6)">2</text>
<text x="55.6" y="129.9" transform="rotate(-90 55.6 129.9)">1</text>
<text x="59" y="136.4" transform="rotate(-90 59 136.4)">2</text>
<text x="55.6" y="140.5" transform="rotate(-90 55.6 140.5)">3</text>
</g>
</svg>
